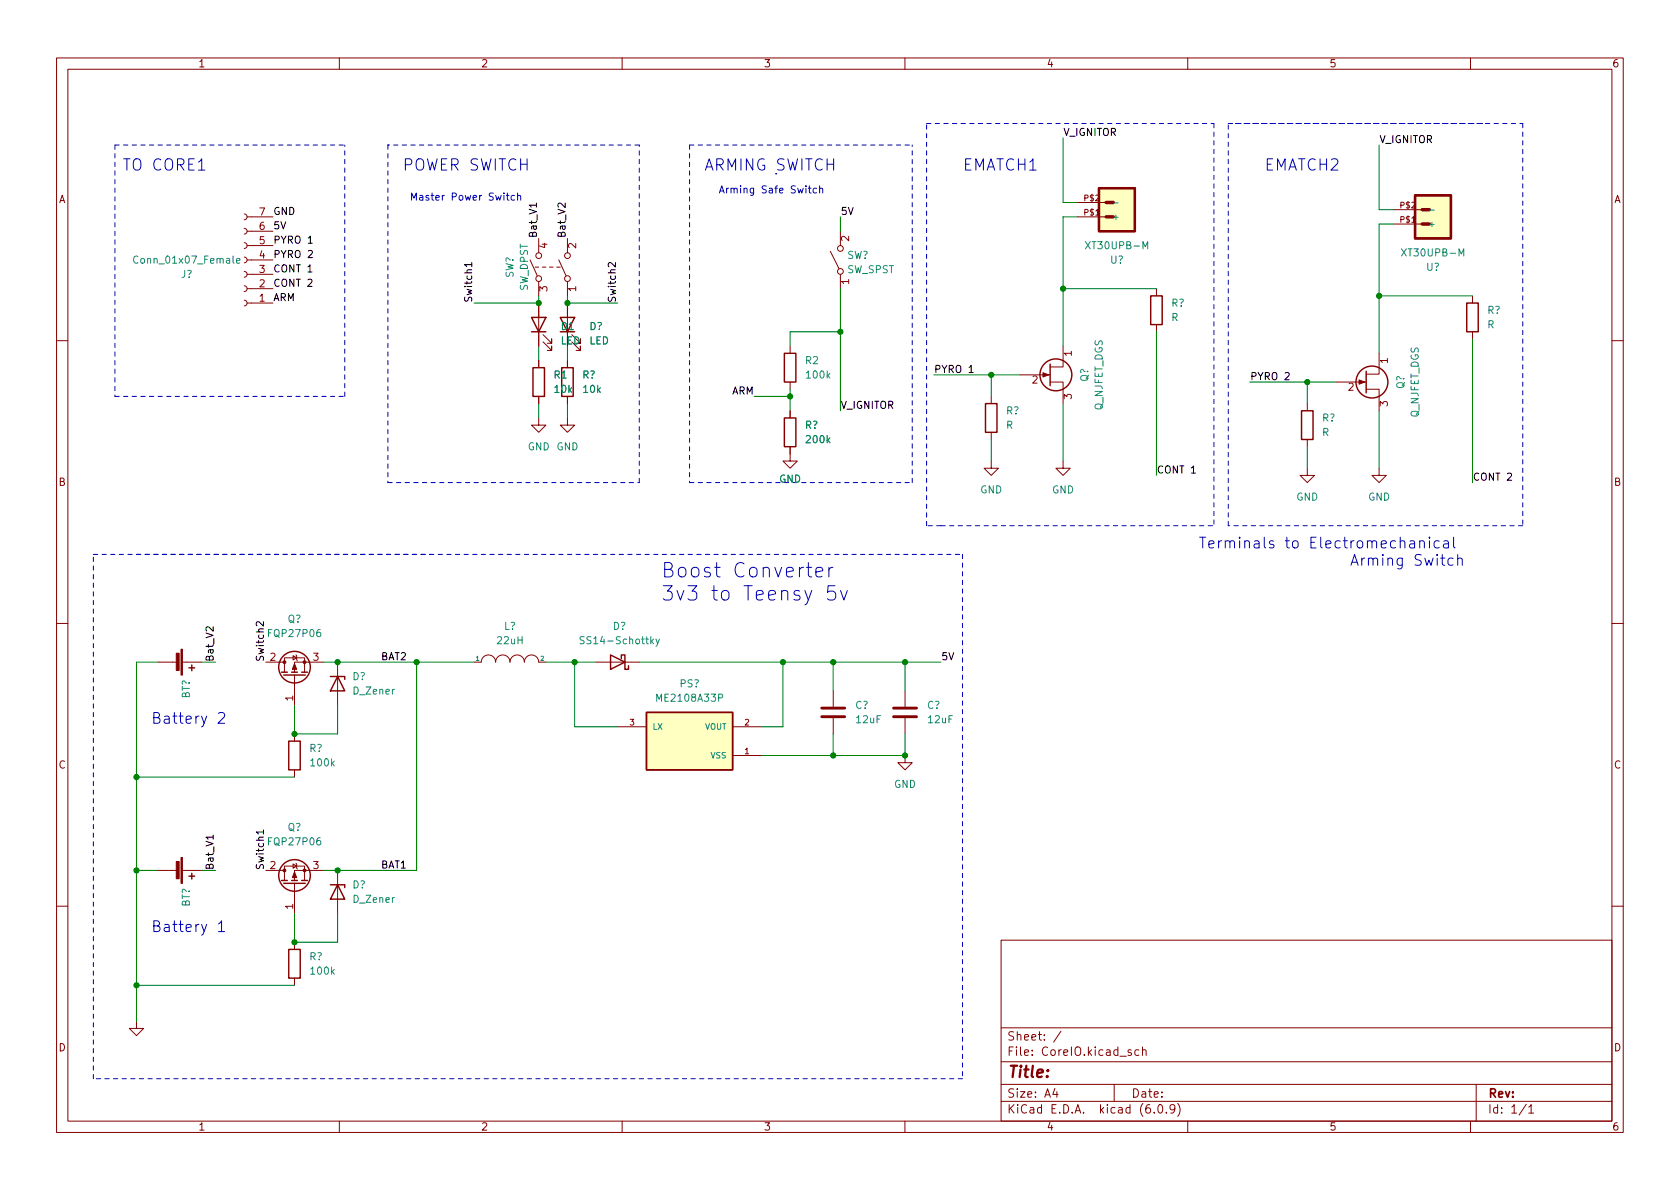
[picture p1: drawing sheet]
<svg xmlns="http://www.w3.org/2000/svg" width="297mm" height="210mm" viewBox="0 0 297 210" stroke-linecap="round" stroke-linejoin="round" font-family="sans-serif">
<g fill="none" stroke="#840000" stroke-width=".18">
<path d="M10 10.2h277v190.1h-277zM12 12.2h273v186.1h-273zM60 10.2v2M110 10.2v2M160 10.2v2M210 10.2v2M260 10.2v2M43.2 37.8l.3 .2 .2 .3-.2 .4-.3 .2M43.7 38.3h4.6M190.5 38.3h5.1M190.5 35.8h5.1M246.4 39.6h5.1"/>
<path d="M246.4 37.1h5.1M43.2 40.4l.3 .1 .2 .4-.2 .3-.3 .2M43.2 42.9l.3 .2 .2 .3-.2 .4-.3 .1M43.2 45.5l.3 .1 .2 .4-.2 .3-.3 .2M43.2 48l.3 .1 .2 .4-.2 .4-.3 .1M43.2 50.5l.3 .2 .2 .3-.2 .4-.3 .2M43.2 53.1l.3 .1 .2 .4-.2 .3-.3 .2M43.7 40.9h4.6M43.7 43.4h4.6M43.7 46h4.6M43.7 48.5h4.6M43.7 51h4.6"/>
<path d="M43.7 53.6h4.6M93.7 46l1.3 2.8M94.6 47.2h.6M95.2 42.2v2.5M95.2 49.8v2.5M95.2 53.6v7.6M95.9 47.2h.6M96 59.2l1.5 1.5v-.8v.8h-.7M97.2 47.2h.6M98.4 47.2h.7M98.8 46l1.3 2.8M100.3 42.2v2.5"/>
<path d="M100.3 49.8v2.5M100.3 53.6v7.6M146.8 44.4l1.5 3.1M148.6 40.9v2.5M148.6 48.5v2.5M204.5 51v1.3M204.5 57.4v1.3M260.3 52.3v1.3M260.3 58.7v1.2M10 60.2h2M95.2 73.9v1.3h1.3l-1.3 1.2-1.2-1.2h1.2M95.2 63.7v1.3"/>
<path d="M95.2 70.1v1.3M96 60.4l1.5 1.6v-.8v.8h-.7M100.3 73.9v1.3h1.3l-1.3 1.2-1.2-1.2h1.2M100.3 63.7v1.3M100.3 70.1v1.3M101.1 60.4l1.5 1.6v-.8v.8h-.7M139.7 79v2.5h1.3l-1.3 1.3-1.3-1.3h1.3M139.7 61.2v1.3M139.7 67.6v1.2M139.7 72.6v1.3M175.3 70.1v1.3M175.3 76.4v1.3"/>
<path d="M180.3 66.3h5.4M185.7 67.6h2.3v3.8M188 61.2v3.7h-2.3M231.1 71.4v1.2M231.1 77.7v1.3M236.2 67.6h5.4M241.6 68.8h2.2v3.8M243.8 62.5v3.7h-2.2M285 60.2h2M175.3 81.5v1.3h1.2l-1.2 1.3-1.3-1.3h1.3M188 81.5v1.3h1.2l-1.2 1.3-1.3-1.3h1.3M231.1 82.8v1.3h1.3l-1.3 1.2-1.2-1.2h1.2"/>
<path d="M243.8 82.8v1.3h1.3l-1.3 1.2-1.2-1.2h1.2M10 110.2h2M27.9 117.1h3.3M32.3 117.1h3.3M47 117.1h3.3M50.3 118.9v-2.6h3.5v2.6M51.8 115.9l.7 .4-.7 .4zM52.1 119.4v5.3M52.3 115.8l.2 .1v.8l.1 .1M57.1 117.1h-5v1.8M59.7 117.1v7.6M83.8 117.1h1.3a1.27 1.27 0 0 1 1.3-1.3 1.27 1.27 0 0 1 1.2 1.3 1.27 1.27 0 0 1 1.3-1.3 1.27 1.27 0 0 1 1.3 1.3 1.27 1.27 0 0 1 1.2-1.3 1.27 1.27 0 0 1 1.3 1.3 1.27 1.27 0 0 1 1.3-1.3 1.27 1.27 0 0 1 1.2 1.3h1.3"/>
<path d="M105.4 117.1h7.6M285 110.2h2M52.1 129.8v1.3M52.1 136.1v1.3M109.2 128.5h5.1M129.5 133.6h5.1M129.5 128.5h5.1M147.3 122.2v2.8M147.3 127v2.8M160 133.6v1.3h1.3l-1.3 1.2-1.3-1.2h1.3M160 122.2v2.8M160 127v2.8"/>
<path d="M27.9 153.9h3.3M32.3 153.9h3.3M47 153.9h3.3M50.3 155.7v-2.5h3.5v2.5M51.8 152.8l.7 .4-.7 .3zM52.1 156.2v5.3M52.3 152.6l.2 .2v.7l.1 .2M57.1 153.9h-5v1.8M59.7 153.9v7.6M10 160.2h2M52.1 166.6v1.3M52.1 173v1.2"/>
<path d="M177 166.3h108v32h-108zM285 160.2h2M24.1 180.6v1.3h1.3l-1.3 1.2-1.2-1.2h1.2M60 198.3v2M110 198.3v2M160 198.3v2M177 194.8h108M177 191.8h108M177 187.8h108M177 181.8h108M186.5 192.5l-.4 1h1M186.9 193v1"/>
<path d="M187.6 182.4l-1.3 1.9M197 191.8v3M200 185.7l-.4-.1-.2 .2 .1 .3 .5 .1v.4h-.6M201.4 185.7l-.5-.1-.3 .3v.4l.2 .3h.6M202 185.8l.2-.2 .4 .1v.9M202 185.1v1.5M204.1 196.7v.1M204.9 195.4l.2-.1a.81 .81 0 0 1 .6 .7 .81 .81 0 0 1-.3 .8h-.2a.81 .81 0 0 1-.6-.6 .81 .81 0 0 1 .3-.8zM206.2 196.7v.1M207.7 196l-.3 .3h-.3l-.2-.3 .1-.6 .4-.1 .2 .2a.99 .99 0 0 1-.3 1.3h-.3M208.2 195.1a1.72 1.72 0 0 1 0 2.3M210 198.3v2"/>
<path d="M260 198.3v2M261 191.8v6.5M269.9 195.3l-1.3 1.9M270.3 195.8l.4-.5v1.5M270.3 196.8h.9"/>
<circle cx="95.3" cy="49.3" r=".51"/>
<circle cx="95.3" cy="45.2" r=".51"/>
<circle cx="100.3" cy="45.2" r=".51"/>
<circle cx="100.3" cy="49.3" r=".51"/>
<circle cx="148.6" cy="43.9" r=".51"/>
<circle cx="148.6" cy="48" r=".51"/>
</g>
<g fill="none" stroke="#840000" stroke-width=".25">
<path d="M94 56.1h2.5l-1.3 2.6zM94 58.7h2.5M99.1 56.1h2.5l-1.3 2.6zM203.5 52.3h2v5.1h-2zM259.3 53.6h2.1v5.1h-2.1zM94.2 65h2.1v5.1h-2.1zM99.3 65h2v5.1h-2zM138.7 73.9h2v5.1h-2zM138.7 62.5h2v5.1h-2zM174.2 71.4h2.1v5h-2.1zM185.7 64.4v3.8M230.1 72.6h2.1v5.1h-2.1z"/>
<path d="M241.6 65.7v3.8M33.4 118.1h1M33.9 117.6v1M49.8 118.9h1M50.2 119.4h3.8M51.6 118.9h1M53.3 118.9h1.1M58.4 119.6h2.6v.5M59.7 119.6l1.3 2.6h-2.6zM107.9 115.8l2.6 1.3-2.6 1.3zM109.9 116.5v-.7h.6v2.6h.6v-.7M51.1 131.1h2v5h-2z"/>
<path d="M114.3 126h15.2v10.1h-15.2zM33.4 154.9h1M33.9 154.4v1M49.8 155.7h1M50.2 156.2h3.8M51.6 155.7h1M53.3 155.7h1.1M58.4 156.5h2.6v.5M59.7 156.5l1.3 2.5h-2.6zM51.1 167.9h2v5.1h-2z"/>
<circle cx="186.7" cy="66.3" r="2.82"/>
<circle cx="242.6" cy="67.6" r="2.82"/>
<circle cx="52.1" cy="118" r="2.79"/>
<circle cx="52.1" cy="154.8" r="2.79"/>
</g>
<path d="M145.3 126.7h4.1M145.3 125.2h4.1M158 126.7h4.1M158 125.2h4.1" fill="none" stroke="#840000" stroke-width=".51"/>
<g fill="#840000" stroke="#840000" stroke-width=".18">
<path d="M52.1 117.3l.4 1.1h-.8z"/>
<path d="M184.4 65.9l1 .4-1 .4z"/>
<path d="M32 114.8h.3v4.6h-.3z"/>
<path d="M31.2 115.5h.5v3.1h-.5z"/>
<path d="M240.3 67.2l1 .4-1 .3z"/>
<path d="M52.1 154.2l.4 1h-.8z"/>
<path d="M32 151.6h.3v4.6h-.3z"/>
<path d="M31.2 152.3h.5v3.1h-.5z"/>
<circle cx="53.8" cy="117.1" r=".25"/>
<circle cx="50.3" cy="117.1" r=".25"/>
<circle cx="53.8" cy="153.9" r=".25"/>
<circle cx="50.3" cy="153.9" r=".25"/>
</g>
<path d="M196.9 35.9h.8M252.8 37.2h.8M24.4 45.4a.6 .6 0 0 0-.8 .4 .6 .6 0 0 0 .6 .7l.2-.1M41.8 46.1l.6-.1v-.2l-.4-.1-.2 .2 .1 .6h.5M202.1 44v-1.3l.4 .9 .4-.9v1.3M258 45.3v-1.3l.4 .9 .4-.9v1.3M103.3 112.6h-.5l-.2 .1v.4l.6 .2 .1 .3-.3 .3-.4-.1M116 113l.3 .9M116.6 113l-.4 1.2-.2 .1" fill="none" stroke="#008484" stroke-width=".18"/>
<g fill="#ffffc2" stroke="#ffffc2" stroke-width=".18">
<path d="M114.3 126h15.2v10.1h-15.2z"/>
<path d="M250.2 34.5h6.3v7.7h-6.3z"/>
<path d="M194.3 33.3h6.4v7.6h-6.4z"/>
</g>
<path d="M194.3 33.3h6.4v7.6h-6.4zM250.2 34.5h6.3v7.7h-6.3z" fill="none" stroke="#840000" stroke-width=".41"/>
<path d="M195.6 35.8h1.2M195.6 38.3h1.2M251.5 37.1h1.2M251.5 39.6h1.2" fill="none" stroke="#840000" stroke-width=".61"/>
<path d="M94.8 35.9v.7M54.4 48.1h.8M54.5 43h.7M83.4 46.8h-1.3l.4 .4M83.4 46.4v.8M108.8 46.4v.8l-.9-.8-.4 .3 .2 .5M171.3 65.9h.8M210.7 83.7h.7M46.6 109.9v.8l-.9-.8-.4 .3 .1 .5M37.7 147.7v.7M46.6 147.1h-1.3l.4 .4M46.6 146.8v.7" fill="none" stroke="#000" stroke-width=".18"/>
<g fill="none" stroke="#0000c2" stroke-width=".18">
<path d="M89.5 34.6h.5M89.7 34.1v1.1l.3 .2M91 34.6h-.4l-.2 .2 .1 .5h.5M91.5 34.7l.2-.1h.3l.1 .8M91.5 34.1v1.3M142.9 33.3h.5M143.1 32.9v1l.3 .2M144.4 33.3h-.4l-.2 .2 .1 .6h.5M144.9 33.4l.2-.1h.3l.1 .8M144.9 32.9v1.2M212.1 95h1.1M212.6 95v1.9"/>
<path d="M213.7 96.3l.9-.2v-.4l-.6-.1-.3 .3 .1 .9 .2 .1 .6-.1M215.5 95.6v1.3M216 95.6l-.4 .1-.1 .3M216.6 95.8a.47 .47 0 0 1 .9 .1v1M216.6 95.6v1.3M217.5 95.9l.2-.3 .5 .1 .1 1.2M238.9 100l.6-1.9 .6 1.9M239 99.4h1M257 95v1.6l.3 .3M257.7 98.9a.47 .47 0 0 1 .8 .1v1M144.3 101.2l1.2-.3-.2-.5-.7-.1-.3 .4v1l.1 .2 .2 .1 .7-.1M146.5 100.3v1.7"/>
<path d="M147.3 100.3a.65 .65 0 0 0-.8 .5M147.6 103.6h-1.2l-.1 1.2 .4-.3 .8 .2 .3 .3-.2 .9-.3 .2h-.6l-.4-.2M148.6 104.4l.6 1.7 .6-1.7M38.6 126.2l.3-.2 .6 .1a.52 .52 0 0 1 .1 .7l-1.1 1.1h1.2M38.6 163.4l.6-.6v1.9M38.6 164.7h1.1"/>
</g>
<g fill="none" stroke="#0000c2" stroke-width=".18" stroke-dasharray=".8 .8">
<path d="M20.3 25.6h40.7M20.3 25.6v44.5M68.6 25.6v59.7M68.6 25.6h.1M113 25.6h-44.4M121.9 25.6h39.4M121.9 25.6v59.7M163.8 21.8h50.8M214.6 21.8v71.2M217.2 21.8h45.7M218.4 21.8h50.8M269.2 21.8v71.2"/>
<path d="M20.3 70.1h40.7M61 70.1v-44.5M16.5 98h59.7M24.1 98h146.1M68.6 85.3h44.4M113 85.3v-59.7M121.9 85.3h39.4M161.3 85.3v-59.7M163.8 93v-71.2M166.4 93h-2.6M166.4 93h48.2M170.2 98v92.7"/>
<path d="M217.2 93v-71.2M269.2 93h-52M16.5 190.7v-92.7M170.2 190.7h-153.7"/>
</g>
<g fill="none" stroke="#008400" stroke-width=".18">
<path d="M148.6 38.3v2.6M188 24.4v11.4h2.5M190.5 38.3h-2.5v22.9M243.8 25.6v11.5h2.6M246.4 39.6h-2.6v22.9M95.2 52.3v1.3h-11.4M100.3 52.3v1.3h8.9M148.6 51v21.6M148.6 58.7h-8.9v2.5M188 51h16.5M204.5 58.7v25.4M243.8 52.3h16.5"/>
<path d="M260.3 59.9v25.4M95.2 61.2v2.5M95.2 71.4v2.5M100.3 61.2v2.5M100.3 71.4v2.5M133.3 70.1h6.4M139.7 68.8v3.8M165.1 66.3h15.2M175.3 66.3v3.8M175.3 77.7v3.8M188 71.4v10.1M221 67.6h15.2"/>
<path d="M231.1 67.6v3.8M231.1 79v3.8M243.8 72.6v10.2M27.9 117.1h-3.8v63.5M35.6 117.1h2.5M57.1 117.1h26.7M73.7 117.1v36.8h-16.6M96.5 117.1h8.9M101.6 117.1v11.4h7.6M113 117.1h53.4M138.4 117.1v11.4h-3.8M147.3 117.1v5.1"/>
<path d="M160 117.1v5.1M24.1 137.4h28M52.1 124.7v5.1h7.6v-5.1M147.3 129.8v3.8M160 129.8v3.8h-25.4M24.1 153.9h3.8M35.6 153.9h2.5M24.1 174.2h28M52.1 161.5v5.1h7.6v-5.1"/>
</g>
<g fill="#008400" stroke="#008400" stroke-width=".18">
<circle cx="24.1" cy="153.9" r=".46"/>
<circle cx="24.1" cy="137.4" r=".46"/>
<circle cx="24.1" cy="174.2" r=".46"/>
<circle cx="52.1" cy="166.6" r=".46"/>
<circle cx="59.7" cy="153.9" r=".46"/>
<circle cx="73.7" cy="117.1" r=".46"/>
<circle cx="59.7" cy="117.1" r=".46"/>
<circle cx="175.3" cy="66.3" r=".46"/>
<circle cx="147.3" cy="133.6" r=".46"/>
<circle cx="147.3" cy="117.1" r=".46"/>
<circle cx="160" cy="133.6" r=".46"/>
<circle cx="160" cy="117.1" r=".46"/>
<circle cx="148.6" cy="58.7" r=".46"/>
<circle cx="139.7" cy="70.1" r=".46"/>
<circle cx="138.4" cy="117.1" r=".46"/>
<circle cx="95.2" cy="53.6" r=".46"/>
<circle cx="100.3" cy="53.6" r=".46"/>
<circle cx="52.1" cy="129.8" r=".46"/>
<circle cx="101.6" cy="117.1" r=".46"/>
<circle cx="231.1" cy="67.6" r=".46"/>
<circle cx="243.8" cy="52.3" r=".46"/>
<circle cx="188" cy="51" r=".46"/>
</g>
<g font-size="3.5" fill="#0000c2">
<text x="116.8" y="102.1">Boost Converter</text>
<text x="116.8" y="106.2">3v3 to Teensy 5v</text>
</g>
<g font-size="2.8" fill="#0000c2">
<text x="21.6" y="30.2">TO CORE1</text>
<text x="71.1" y="30.2">POWER SWITCH</text>
<text x="124.5" y="30.2">ARMING SWITCH</text>
<text x="170.2" y="30.2">EMATCH1</text>
<text x="223.5" y="30.2">EMATCH2</text>
</g>
<text font-size="2.8" fill="#840000" x="178" y="190.6">Title:</text>
<g font-size="2.7" fill="#0000c2">
<text x="218.4" y="97">Terminals to Electromechanical</text>
<text x="240.5" y="100.1">Arming Switch</text>
<text x="26.7" y="128">Battery 2</text>
<text x="26.7" y="164.8">Battery 1</text>
</g>
<g font-size="2.1" fill="#840000">
<text x="178" y="184">Sheet: /</text>
<text x="178" y="186.7">File: CoreIO.kicad_sch</text>
<text x="178" y="196.9">KiCad E.D.A. kicad (6.0.9)</text>
<text x="178" y="194.1">Size: A4</text>
<text x="200" y="194.1">Date:</text>
<text x="263" y="194.1">Rev:</text>
<text x="263" y="196.9">Id: 1/1</text>
</g>
<g font-size="1.8" fill="#840000">
<text x="35" y="11.9">1</text>
<text x="85" y="11.9">2</text>
<text x="135" y="11.9">3</text>
<text x="185" y="11.9">4</text>
<text x="235" y="11.9">5</text>
<text x="285" y="11.9">6</text>
<text x="10.3" y="35.9">A</text>
<text x="285.3" y="35.9">A</text>
<text x="45.9" y="40.6">6</text>
<text x="45.9" y="38.1">7</text>
<text x="45.9" y="45.7">4</text>
<text x="45.9" y="43.2">5</text>
<text x="96.8" y="43.9" transform="rotate(-90 96.8 43.9)">4</text>
<text x="101.9" y="43.9" transform="rotate(-90 101.9 43.9)">2</text>
<text x="150.1" y="42.7" transform="rotate(-90 150.1 42.7)">2</text>
<text x="45.9" y="53.3">1</text>
<text x="45.9" y="50.8">2</text>
<text x="45.9" y="48.3">3</text>
<text x="96.8" y="51.5" transform="rotate(-90 96.8 51.5)">3</text>
<text x="101.9" y="51.5" transform="rotate(-90 101.9 51.5)">1</text>
<text x="150.1" y="50.3" transform="rotate(-90 150.1 50.3)">1</text>
<text x="189.5" y="63" transform="rotate(-90 189.5 63)">1</text>
<text x="245.4" y="64.2" transform="rotate(-90 245.4 64.2)">1</text>
<text x="182.5" y="67.8">2</text>
<text x="189.5" y="70.6" transform="rotate(-90 189.5 70.6)">3</text>
<text x="238.4" y="69.1">2</text>
<text x="245.4" y="71.9" transform="rotate(-90 245.4 71.9)">3</text>
<text x="10.3" y="85.9">B</text>
<text x="285.3" y="85.9">B</text>
<text x="47.8" y="116.8">2</text>
<text x="55.4" y="116.8">3</text>
<text x="51.8" y="123.9" transform="rotate(-90 51.8 123.9)">1</text>
<text x="10.3" y="135.9">C</text>
<text x="285.3" y="135.9">C</text>
<text x="47.8" y="153.7">2</text>
<text x="55.4" y="153.7">3</text>
<text x="51.8" y="160.8" transform="rotate(-90 51.8 160.8)">1</text>
<text x="10.3" y="185.9">D</text>
<text x="285.3" y="185.9">D</text>
<text x="35" y="199.9">1</text>
<text x="85" y="199.9">2</text>
<text x="135" y="199.9">3</text>
<text x="185" y="199.9">4</text>
<text x="235" y="199.9">5</text>
<text x="285" y="199.9">6</text>
</g>
<g font-size="1.8">
<text x="188" y="24">V_IGNITOR</text>
<text x="243.8" y="25.3">V_IGNITOR</text>
<text x="48.3" y="40.5">5V</text>
<text x="48.3" y="38">GND</text>
<text x="148.6" y="38">5V</text>
<text x="48.3" y="43.1">PYRO 1</text>
<text x="48.3" y="45.6">PYRO 2</text>
<text x="94.9" y="42.2" transform="rotate(-90 94.9 42.2)">Bat_V1</text>
<text x="100" y="42.2" transform="rotate(-90 100 42.2)">Bat_V2</text>
<text x="48.3" y="50.7">CONT 2</text>
<text x="48.3" y="48.2">CONT 1</text>
<text x="48.3" y="53.2">ARM</text>
<text x="83.5" y="53.6" transform="rotate(-90 83.5 53.6)">Switch1</text>
<text x="108.9" y="53.6" transform="rotate(-90 108.9 53.6)">Switch2</text>
<text x="165.1" y="65.9">PYRO 1</text>
<text x="129.3" y="69.7">ARM</text>
<text x="221" y="67.2">PYRO 2</text>
<text x="148.6" y="72.3">V_IGNITOR</text>
<text x="204.5" y="83.7">CONT 1</text>
<text x="260.3" y="85">CONT 2</text>
<text x="37.8" y="117.1" transform="rotate(-90 37.8 117.1)">Bat_V2</text>
<text x="46.6" y="117.1" transform="rotate(-90 46.6 117.1)">Switch2</text>
<text x="67.3" y="116.7">BAT2</text>
<text x="166.4" y="116.7">5V</text>
<text x="37.8" y="153.9" transform="rotate(-90 37.8 153.9)">Bat_V1</text>
<text x="46.6" y="153.9" transform="rotate(-90 46.6 153.9)">Switch1</text>
<text x="67.3" y="153.6">BAT1</text>
</g>
<g font-size="1.8" fill="#0000c2">
<text x="72.4" y="35.5">Master Power Switch</text>
<text x="127" y="34.2">Arming Safe Switch</text>
</g>
<g font-size="1.8" fill="#008484">
<text x="24.3" y="46.6">Conn_01x07_Female</text>
<text x="149.7" y="45.8">SW?</text>
<text x="192.5" y="44.1">XT30UPB-M</text>
<text x="196.3" y="46.6">U?</text>
<text x="248.4" y="45.3">XT30UPB-M</text>
<text x="252.2" y="47.9">U?</text>
<text x="32" y="49.1">J?</text>
<text x="90.8" y="49.2" transform="rotate(-90 90.8 49.2)">SW?</text>
<text x="93.3" y="51.5" transform="rotate(-90 93.3 51.5)">SW_DPST</text>
<text x="149.7" y="48.3">SW_SPST</text>
<text x="99.2" y="58.4">D1</text>
<text x="104.2" y="58.4">D?</text>
<text x="207.1" y="56.8">R</text>
<text x="207.1" y="54.2">R?</text>
<text x="263" y="58">R</text>
<text x="263" y="55.5">R?</text>
<text x="99.1" y="60.9">LED</text>
<text x="104.2" y="60.9">LED</text>
<text x="142.4" y="64.4">R2</text>
<text x="98" y="66.9">R1</text>
<text x="98.1" y="69.5">10k</text>
<text x="102.9" y="66.9">R?</text>
<text x="103.2" y="69.5">10k</text>
<text x="142.7" y="66.9">100k</text>
<text x="192.4" y="67.5" transform="rotate(-90 192.4 67.5)">Q?</text>
<text x="248.3" y="68.8" transform="rotate(-90 248.3 68.8)">Q?</text>
<text x="142.3" y="75.8">R?</text>
<text x="177.9" y="75.8">R</text>
<text x="177.9" y="73.3">R?</text>
<text x="194.9" y="72.7" transform="rotate(-90 194.9 72.7)">Q_NJFET_DGS</text>
<text x="233.8" y="77.1">R</text>
<text x="233.8" y="74.5">R?</text>
<text x="250.8" y="73.9" transform="rotate(-90 250.8 73.9)">Q_NJFET_DGS</text>
<text x="93.3" y="79.6">GND GND</text>
<text x="142.7" y="78.4">200k</text>
<text x="137.7" y="85.3">GND</text>
<text x="173.3" y="87.2">GND</text>
<text x="186" y="87.2">GND</text>
<text x="229.2" y="88.5">GND</text>
<text x="241.9" y="88.5">GND</text>
<text x="47.7" y="112.6">FQP27P06</text>
<text x="50.8" y="110.1">Q?</text>
<text x="88" y="113.9">22uH</text>
<text x="89.1" y="111.4">L?</text>
<text x="103.3" y="113.9">SS14-Schottky</text>
<text x="108.4" y="111.4">D?</text>
<text x="33.6" y="123.5" transform="rotate(-90 33.6 123.5)">BT?</text>
<text x="62.3" y="120.3">D?</text>
<text x="62.6" y="122.8">D_Zener</text>
<text x="116.4" y="124.1">ME2108A33P</text>
<text x="120.2" y="121.5">PS?</text>
<text x="151.2" y="125.3">C?</text>
<text x="163.9" y="125.3">C?</text>
<text x="151.5" y="127.9">12uF</text>
<text x="164.2" y="127.9">12uF</text>
<text x="54.7" y="133">R?</text>
<text x="55.1" y="135.5">100k</text>
<text x="158.1" y="139.3">GND</text>
<text x="47.7" y="149.5">FQP27P06</text>
<text x="50.8" y="146.9">Q?</text>
<text x="33.6" y="160.4" transform="rotate(-90 33.6 160.4)">BT?</text>
<text x="62.3" y="157.1">D?</text>
<text x="62.6" y="159.6">D_Zener</text>
<text x="54.7" y="169.8">R?</text>
<text x="55.1" y="172.3">100k</text>
</g>
<g font-size="1.4" fill="#840000">
<text x="191.8" y="35.6">P$2</text>
<text x="191.8" y="38.1">P$1</text>
<text x="247.7" y="39.4">P$1</text>
<text x="247.7" y="36.8">P$2</text>
<text x="111.4" y="128.3">3</text>
<text x="131.7" y="128.3">2</text>
<text x="131.7" y="133.3">1</text>
</g>
<g font-size="1.4" fill="#008484">
<text x="196.6" y="38.9">+</text>
<text x="252.5" y="40.1">+</text>
<text x="115.3" y="129">LX</text>
<text x="124.6" y="129">VOUT</text>
<text x="125.7" y="134.1">VSS</text>
</g>
<g font-size="1.1" fill="#008484">
<text x="84.2" y="116.8">1</text>
<text x="95.6" y="116.8">2</text>
</g>
</svg>
